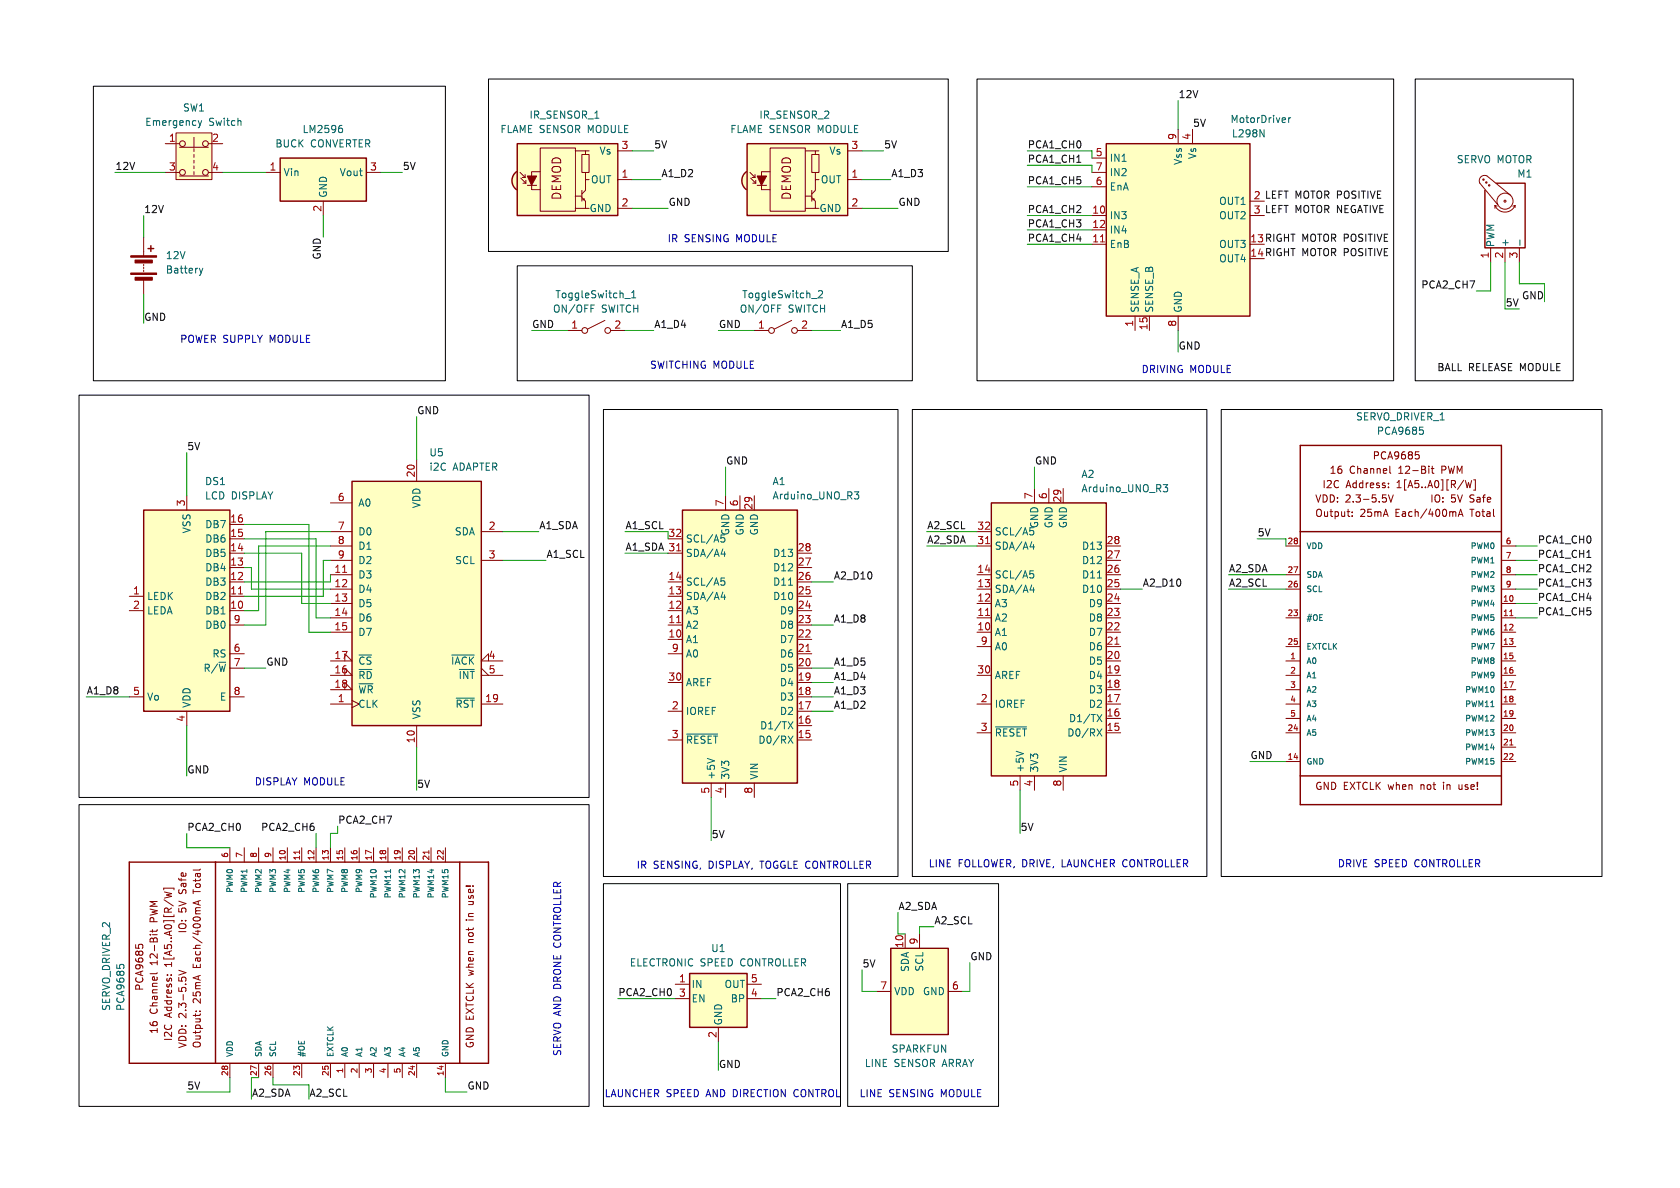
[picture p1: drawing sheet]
<svg xmlns="http://www.w3.org/2000/svg" width="297mm" height="210mm" viewBox="0 0 297 210" stroke-linecap="round" stroke-linejoin="round" font-family="sans-serif">
<path d="M91.1 30.6l.2-.2 1.2 1.5-1.2 1.6a1.97 1.97 0 0 1-.2-2.9z" fill="#ffffc2" stroke="#ffffc2" stroke-width=".18"/>
<path d="M91.4 25.4h17.8v12.7h-17.8z" fill="#ffffc2"/>
<path d="M91.3 30.4a1.97 1.97 0 0 0 0 3.1M91.4 25.4h17.8v12.7h-17.8zM229.9 78.7h35.5v63.5h-35.5zM229.9 94h35.5M229.9 137.2h35.5" fill="none" stroke="#840000" stroke-width=".25"/>
<g fill="none" stroke="#840000" stroke-width=".18">
<path d="M91.9 30.5l.9 .9M92.1 31.5l.9 .9M92.3 31.4h.5M92.5 32.4h.5M92.8 30.9v.5M93 31.9v.5M93.2 32.8h1.7M95.5 26.2h6.2v11.1h-6.2zM95.5 30.4h-1.5v3.1h1.5M101.7 26.7h1.8M101.7 36.8h1.8M101.7 34.7h1.2"/>
<path d="M102.9 27.3h1.2v3.2h-1.2zM102.9 34.9l.6 .7v1.2h.6M102.9 33.7v1.9M103.3 35.1v.2h-.3M103.5 30.5v1.3M104.1 31.8h-.6v1.9l-.6 .6M104.1 26.7h-.6v.6M109.2 26.7h2.6M109.2 36.8h2.6M109.2 31.8h2.6M250.2 79.9h.6M227.3 96.5h2.6"/>
<path d="M239.1 91.2v.1M239.1 90.5v.1M245 88.1v.5M245.5 86.1v.1M245.5 85.4v.1M245.5 87.5l.4 1.3 .4-1.3M245.7 82.4v1.1l.2 .2M250.7 80.3l.2 .3v.3l-.2 .2M252.6 82.4v.1M252.6 82.8v.9M253 82.8h.5M253.2 82.4v1.1l.3 .2"/>
<path d="M257.8 91.3l.4-1.3 .4 1.3M257.9 90.9h.6M259.1 84.9l.3 1.3 .2-.9 .3 .9 .3-1.3M260.5 84.8h.3v1.8h-.3M265.4 96.5h2.6M265.4 99.1h2.6M227.3 101.6h2.6M227.3 104.1h2.6M227.3 109.2h2.6M227.3 114.3h2.6M227.3 116.8h2.6M227.3 119.4h2.6"/>
<path d="M265.4 101.6h2.6M265.4 104.1h2.6M265.4 109.2h2.6M265.4 114.3h2.6M265.4 116.8h2.6M265.4 119.4h2.6M265.4 106.7h2.6M265.4 111.8h2.6M227.3 121.9h2.6M227.3 124.5h2.6M227.3 127h2.6M227.3 129.5h2.6"/>
<path d="M227.3 134.6h2.6M257.9 138.7v.7l.2 .2M265.4 121.9h2.6M265.4 124.5h2.6M265.4 127h2.6M265.4 129.5h2.6M265.4 134.6h2.6M265.4 132.1h2.6"/>
</g>
<path d="M93.2 31.1h1.7l-.9 1.7z" fill="#840000" stroke="#840000" stroke-width=".18"/>
<path d="M266.9 108.8h.6M266.9 131.7h.6" fill="none" stroke="#a90000" stroke-width=".18"/>
<path d="M251 75.5h.6M251.4 76l.2 .2v.3l-.2 .3" fill="none" stroke="#006464" stroke-width=".18"/>
<path d="M175.3 88.9h20.3v48.3h-20.3z" fill="#ffffc2"/>
<path d="M175.3 88.9h20.3v48.3h-20.3z" fill="none" stroke="#840000" stroke-width=".25"/>
<g fill="none" stroke="#840000" stroke-width=".18">
<path d="M172.7 96.5h2.6M172.7 94h2.6M182.9 86.4v2.5M185.4 86.4v2.5M188 86.4v2.5M195.6 99.1h2.5M195.6 96.5h2.5M172.7 119.4h2.6M172.7 114.3h2.6M172.7 111.8h2.6M172.7 109.2h2.6M172.7 106.7h2.6"/>
<path d="M172.7 104.1h2.6M172.7 101.6h2.6M195.6 119.4h2.5M195.6 116.8h2.5M195.6 114.3h2.5M195.6 111.8h2.5M195.6 109.2h2.5M195.6 106.7h2.5M195.6 104.1h2.5M195.6 101.6h2.5M172.7 129.5h2.6M172.7 124.5h2.6"/>
<path d="M180.3 137.2v2.5M182.9 137.2v2.5M188 137.2v2.5M195.6 129.5h2.5M195.6 127h2.5M195.6 124.5h2.5M195.6 121.9h2.5"/>
</g>
<g fill="none" stroke="#006464" stroke-width=".18">
<path d="M182.1 96.7h.8M182.7 96.3v.8M182.8 94l-.2 .5-.4 .1M205.6 85.7h.8l-.4 .5 .4 .1v.4l-.2 .2h-.4M182.1 100.9h.6M182.1 104.3h.8M182.2 101.4h.3l.3 .2-.2 .5-.4 .1M182.7 103.9v.8M194 102.2h.7M176 128.5h5.5M179.6 132.8l1.3 .4M193.9 128.8l.9 1.3"/>
<path d="M193.9 126.3l.9 1.3M194.8 128.8l-.9 1.3M194.8 126.3l-.9 1.3"/>
</g>
<path d="M174.2 96.1h.8M174.2 108.8h.8M197.1 113.9h.7" fill="none" stroke="#a90000" stroke-width=".18"/>
<path d="M157.5 167.6h10.1v15.3h-10.1z" fill="#ffffc2"/>
<path d="M157.5 167.6h10.1v15.3h-10.1z" fill="none" stroke="#840000" stroke-width=".25"/>
<path d="M154.9 175.3h2.6M160 165.1v2.5M162.6 165.1v2.5M167.6 175.3h2.6" fill="none" stroke="#840000" stroke-width=".18"/>
<path d="M195.6 25.4h25.4v30.5h-25.4z" fill="#ffffc2"/>
<path d="M195.6 25.4h25.4v30.5h-25.4z" fill="none" stroke="#840000" stroke-width=".25"/>
<g fill="none" stroke="#840000" stroke-width=".18">
<path d="M193 27.9h2.6M193 30.5h2.6M193 33h2.6M193 38.1h2.6M208.3 22.9v2.5M210.8 22.9v2.5M221 38.1h2.5M100.3 58.4h2.6M106.9 56.6l-3 1.6M107.9 58.4h2.6M193 40.6h2.6M193 43.2h2.6"/>
<path d="M200.7 55.9v2.5M203.2 55.9v2.5M208.3 55.9v2.5"/>
<circle cx="103.4" cy="58.4" r=".51"/>
<circle cx="107.4" cy="58.4" r=".51"/>
</g>
<path d="M194.6 42.8h.7" fill="none" stroke="#a90000" stroke-width=".18"/>
<path d="M222.7 22.9l.8 1.3v-1.3M227.8 20.8v.9M228.2 20.8l-.4 .3M110.5 52.8h.9M111.7 52.6h.7M111.7 51.7l.3-.3v1.2" fill="none" stroke="#006464" stroke-width=".18"/>
<path d="M31.1 23.5h6.4v8.3h-6.4z" fill="#ffffc2"/>
<g fill="none" stroke="#840000" stroke-width=".18">
<path d="M29.2 25.4h2.5M29.2 30.5h2.5M31.1 23.5h6.4v8.3h-6.4zM31.7 26h5.1M31.7 31.1h5.1M34.3 24.3v1.7M34.3 26.3v.5M34.3 27.3v.5M34.3 28.3v.5M34.3 29.3v.5M34.3 30.4v.5M36.8 25.4h2.6"/>
<path d="M36.8 30.5h2.6"/>
<circle cx="32.3" cy="25.4" r=".51"/>
<circle cx="32.3" cy="30.5" r=".51"/>
<circle cx="36.3" cy="25.4" r=".51"/>
<circle cx="36.3" cy="30.5" r=".51"/>
</g>
<path d="M35 21.3l.3 .9M35.3 22.2l-.3 .4M35.7 21.3l-.4 .9" fill="none" stroke="#006464" stroke-width=".18"/>
<path d="M49.5 27.9h15.3v7.7h-15.3z" fill="#ffffc2"/>
<path d="M49.5 27.9h15.3v7.7h-15.3zM264.5 32.4h5.1v11.4h-7.1v-10.1M26.2 43.9h1M26.7 43.4v1.1" fill="none" stroke="#840000" stroke-width=".25"/>
<g fill="none" stroke="#840000" stroke-width=".18">
<path d="M47 30.5h2.5M57.1 35.6v2.5M64.8 30.5h2.5M264.3 36.3a1.93 1.93 0 0 0 1.8 1.2 1.93 1.93 0 0 0 1.7-1.2M264.3 36.3v.5M264.3 36.3l.4 .1M267.1 34.5l-4.2-3.4a.95 .95 0 0 0-1.1 .2 .95 .95 0 0 0-.2 1.1l3.2 3.8M267.8 36.3v.4M267.8 36.3l-.3 .1M25.4 41.9v3.3M25.4 46.7v.3M25.4 47.2v.3"/>
<path d="M25.4 47.8v.2M25.4 49.5v2.6M133.3 58.4h2.6M140 56.6l-3.1 1.6M141 58.4h2.5M263.5 43.8v2.6M266.1 43.8v2.6M268.6 43.8v2.6"/>
<circle cx="262.3" cy="31.8" r=".13"/>
<circle cx="262.8" cy="32.3" r=".13"/>
<circle cx="263.3" cy="32.8" r=".13"/>
<circle cx="266.1" cy="35.6" r="1.42"/>
<circle cx="266.1" cy="35.6" r=".18"/>
<circle cx="136.4" cy="58.4" r=".51"/>
<circle cx="140.5" cy="58.4" r=".51"/>
</g>
<path d="M60.2 22.2h.2M60.3 22.7l.3 .2v.3l-.3 .2M35.2 47.4l.4 .9M35.6 48.3l-.2 .3M35.9 47.4l-.3 .9M143.5 52.8h.9M144.7 51.5l.5-.1 .2 .3-.8 .9h.8M268.7 42.4v1" fill="none" stroke="#006464" stroke-width=".18"/>
<g fill="#840000" stroke="#840000" stroke-width=".18">
<path d="M23.1 45.2h4.6v.3h-4.6z"/>
<path d="M23.1 48.3h4.6v.2h-4.6z"/>
<path d="M23.9 46h3v.5h-3z"/>
<path d="M23.9 49h3v.5h-3z"/>
</g>
<path d="M120.6 90.2h20.4v48.2h-20.4z" fill="#ffffc2"/>
<path d="M120.6 90.2h20.4v48.2h-20.4z" fill="none" stroke="#840000" stroke-width=".25"/>
<g fill="none" stroke="#840000" stroke-width=".18">
<path d="M118.1 97.8h2.5M118.1 95.3h2.5M128.3 87.6v2.6M130.8 87.6v2.6M133.3 87.6v2.6M141 97.8h2.5M118.1 115.6h2.5M118.1 113h2.5M118.1 110.5h2.5M118.1 108h2.5M118.1 105.4h2.5M118.1 102.9h2.5"/>
<path d="M141 118.1h2.5M141 115.6h2.5M141 113h2.5M141 110.5h2.5M141 108h2.5M141 105.4h2.5M141 102.9h2.5M141 100.3h2.5M118.1 130.8h2.5M118.1 125.7h2.5M118.1 120.7h2.5M125.7 138.4v2.6"/>
<path d="M128.3 138.4v2.6M133.3 138.4v2.6M141 130.8h2.5M141 128.3h2.5M141 125.7h2.5M141 123.2h2.5M141 120.7h2.5"/>
</g>
<g fill="none" stroke="#006464" stroke-width=".18">
<path d="M127.5 97.9h.8M128.1 97.5v.9M128.2 95.3l-.2 .5h-.4M151 86.9h.8l-.4 .5 .4 .1v.5l-.2 .2h-.4M127.5 102.2h.6M127.5 105.6h.8M127.6 102.7h.3l.3 .2-.2 .5h-.4M128.1 105.1v.9M139.4 103.4h.7M121.4 129.8h5.5M125 134.1l1.3 .4M139.3 130.1l.9 1.3"/>
<path d="M139.3 127.6l.9 1.2M140.2 130.1l-.9 1.3M140.2 127.6l-.9 1.2"/>
</g>
<path d="M119.6 97.4h.7M119.6 110.1h.7M142.5 115.2h.7" fill="none" stroke="#a90000" stroke-width=".18"/>
<path d="M25.4 90.2h15.2v35.5h-15.2z" fill="#ffffc2"/>
<path d="M25.4 90.2h15.2v35.5h-15.2z" fill="none" stroke="#840000" stroke-width=".25"/>
<g fill="none" stroke="#840000" stroke-width=".18">
<path d="M33 87.6v2.6M40.6 97.8h2.6M40.6 95.3h2.6M40.6 92.7h2.6M22.9 108h2.5M22.9 105.4h2.5M40.6 118.1h2.6M40.6 115.6h2.6M40.6 110.5h2.6M40.6 108h2.6M40.6 105.4h2.6M40.6 102.9h2.6"/>
<path d="M40.6 100.3h2.6M22.9 123.2h2.5M33 125.7v2.6M40.6 123.2h2.6"/>
</g>
<path d="M42.2 105h.7" fill="none" stroke="#a90000" stroke-width=".18"/>
<path d="M121.9 172.1h10.2v9.5h-10.2z" fill="#ffffc2"/>
<path d="M121.9 172.1h10.2v9.5h-10.2z" fill="none" stroke="#840000" stroke-width=".25"/>
<path d="M119.4 174h2.5M119.4 176.5h2.5M132.1 174h2.5M132.1 176.5h2.5M127 181.6v2.6" fill="none" stroke="#840000" stroke-width=".18"/>
<path d="M62.2 85.1h22.9v43.2h-22.9z" fill="#ffffc2"/>
<path d="M62.2 85.1h22.9v43.2h-22.9zM22.9 152.4h63.5v35.6h-63.5zM38.1 152.4v35.6M81.3 152.4v35.6" fill="none" stroke="#840000" stroke-width=".25"/>
<g fill="none" stroke="#840000" stroke-width=".18">
<path d="M58.4 88.9h3.8M58.4 94h3.8M58.4 96.5h3.8M58.4 99.1h3.8M73.7 81.3v3.8M85.1 94h3.8M85.1 99.1h3.8M58.4 116.8h3.8l-1.2-1.2v1.2M58.4 119.4h3.8l-1.2-1.3v1.3M58.4 101.6h3.8M58.4 104.1h3.8M58.4 106.7h3.8"/>
<path d="M58.4 109.2h3.8M58.4 111.8h3.8M85.1 119.4h3.8M85.1 118.1l1.3 1.3M86.4 116.8v-1.2l-1.3 1.2h3.8M58.4 121.9h3.8l-1.2-1.2v1.2M58.4 124.5h3.8M62.2 123.8l1.3 .7-1.3 .6M73.7 128.3v3.8M85.1 124.5h3.8M28.9 157.3v-.3h1.9v.3M29.1 157.7l1.2 .3-.9 .2 .9 .3-1.2 .3"/>
<path d="M35.1 159.3v.6M35.4 159.2l-1.3 .4 1.3 .4M40.6 149.9v2.5M43.2 149.9v2.5M45.7 149.9v2.5M48.3 149.9v2.5M50.8 149.9v2.5M53.3 149.9v2.5M55.9 149.9v2.5M58.4 149.9v2.5M61 149.9v2.5M63.5 149.9v2.5"/>
<path d="M66 149.9v2.5M68.6 149.9v2.5M71.1 149.9v2.5M73.7 149.9v2.5M76.2 149.9v2.5M78.7 149.9v2.5M83.7 159.7l-.2 .2h-.7M24 167v.6M24.5 167.2l.2-.3h.3l.3 .3M26.5 165.2h.1M26.9 165.2h.9M26.9 164.3v.5"/>
<path d="M27.8 171.9l-.2 .2h-1.1M27.8 164.3l-.2 .3h-1.1M29.5 172.4h.2M30.2 172.4h.1M31.6 171.5l1.3 .4-1.3 .5M32.2 172.8h.6M34.6 178.8h.1M35.3 178.8h.1M40.6 188v2.5M45.7 188v2.5M48.3 188v2.5M53.3 188v2.5"/>
<path d="M58.4 188v2.5M61 188v2.5M63.5 188v2.5M66 188v2.5M68.6 188v2.5M71.1 188v2.5M73.7 188v2.5M78.7 188v2.5"/>
</g>
<path d="M60.6 101.2h.7M53 150.4v.5M75.8 150.4v.5" fill="none" stroke="#a90000" stroke-width=".18"/>
<path d="M79.9 115.8h3.9M80.7 123.4h3.1M20.6 170.5v.6M21.1 170.7l.3-.2h.3l.2 .2" fill="none" stroke="#006464" stroke-width=".18"/>
<path d="M131.7 30.6l.3-.2 1.1 1.5-1.1 1.6a1.97 1.97 0 0 1-.3-2.9z" fill="#ffffc2" stroke="#ffffc2" stroke-width=".18"/>
<path d="M132.1 25.4h17.8v12.7h-17.8z" fill="#ffffc2"/>
<path d="M132 30.4a1.97 1.97 0 0 0 0 3.1M132.1 25.4h17.8v12.7h-17.8z" fill="none" stroke="#840000" stroke-width=".25"/>
<g fill="none" stroke="#840000" stroke-width=".18">
<path d="M132.6 30.5l.9 .9M132.7 31.5l.9 .9M133 31.4h.5M133.1 32.4h.5M133.5 30.9v.5M133.6 31.9v.5M133.9 32.8h1.6M136.1 26.2h6.3v11.1h-6.3zM136.1 30.4h-1.5v3.1h1.5M142.4 26.7h1.7M142.4 36.8h1.7M142.4 34.7h1.1"/>
<path d="M143.5 27.3h1.3v3.2h-1.3zM143.5 34.9l.6 .7v1.2h.7M143.5 33.7v1.9M143.9 35.1v.2h-.3M144.1 30.5v1.3M144.8 31.8h-.7v1.9l-.6 .6M144.8 26.7h-.7v.6M149.9 26.7h2.5M149.9 36.8h2.5M149.9 31.8h2.5"/>
</g>
<path d="M133.9 31.1h1.6l-.9 1.7z" fill="#840000" stroke="#840000" stroke-width=".18"/>
<path d="M190.4 28.7h.7M280.5 98.5h.8" fill="none" stroke="#0f0f0f" stroke-width=".18"/>
<g fill="none" stroke="#009600" stroke-width=".18">
<path d="M208.3 17.8v5.1M20.3 30.5h8.9M25.4 38.1v3.8M39.4 30.5h7.6M57.1 38.1v3.8M67.3 30.5h3.8M111.8 26.7h3.8M111.8 36.8h6.3M111.8 31.8h5M152.4 26.7h3.8M152.4 36.8h6.3M152.4 31.8h5.1"/>
<path d="M181.6 38.1h11.4M181.6 29.2h11.4v1.3M181.6 26.7h11.4v1.2M181.6 33h11.4M25.4 52.1v5.1M94 58.4h6.3M110.5 58.4h5.1M127 58.4h6.3M143.5 58.4h5.1M181.6 40.6h11.4M181.6 43.2h11.4M208.3 58.4v3.8"/>
<path d="M263.5 46.4v5h-2.5M266.1 46.4v8.2M268.6 46.4v3.8h4.4v3.1M73.7 73.7v7.6M33 80v7.6M43.2 95.3h12.7v13.9h2.5M43.2 97.8h10.1v8.9h5.1M43.2 92.7h11.4v19.1h3.8M58.4 96.5h-12.7v11.5h-2.5M58.4 99.1h-1.3v6.3h-13.9M58.4 94h-11.4v16.5h-3.8M88.9 99.1h7.6"/>
<path d="M88.9 94h6.3M110.5 94h7.6M110.5 97.8h7.6M128.3 82.6v5M163.8 96.5h8.9M163.8 94h8.9M182.9 82.6v3.8M222.2 95.3h5.1M268 96.5h3.8M268 99.1h3.8M43.2 100.3h1.2v3.8h14M43.2 118.1h3.8"/>
<path d="M58.4 101.6v1.3h-15.2M143.5 102.9h3.8M143.5 110.5h3.8M143.5 118.1h3.8M198.1 104.1h3.8M217.2 101.6h10.1M217.2 104.1h10.1M268 101.6h3.8M268 109.2h3.8M268 106.7h3.8M268 104.1h3.8M15.2 123.2h7.7"/>
<path d="M33 128.3v8.9M73.7 132.1v7.6M143.5 125.7h3.8M143.5 120.7h3.8M143.5 123.2h3.8M180.3 139.7v7.6M221 134.6h6.3M33 147.3v2.6h7.6M55.9 147.3v2.6M59.7 146.1v1.2h-1.3v2.6M125.7 141v7.6M109.2 176.5h10.2"/>
<path d="M134.6 176.5h2.6M152.4 171.5v3.8h2.5M158.7 161.3v3.8h1.3M165.1 163.8h-2.5v1.3M171.4 170.2v5.1h-1.2M40.6 190.5v2.5h-7.6M44.4 190.5v3.8M48.3 190.5v1.3h6.3v2.5M78.7 190.5v2.5h3.8M127 184.2v5"/>
</g>
<path d="M16.5 15.2h62.2v52.1h-62.2zM86.4 14h81.2v30.5h-81.2zM172.7 14h73.7v53.3h-73.7zM250.2 14h27.9v53.3h-27.9zM91.4 47h69.9v20.3h-69.9zM14 69.9h90.1v71.1h-90.1zM106.7 72.4h52v82.5h-52zM161.3 72.4h52.1v82.5h-52.1zM215.9 72.4h67.3v82.5h-67.3zM14 142.2h90.1v53.4h-90.1zM106.7 156.2h41.9v39.4h-41.9zM149.9 156.2h26.6v39.4h-26.6z" fill="none" stroke="#000" stroke-width=".18"/>
<g font-size="2.1" fill="#840000">
<text x="99.4" y="35.5" transform="rotate(-90 99.4 35.5)">DEMOD</text>
<text x="140.1" y="35.5" transform="rotate(-90 140.1 35.5)">DEMOD</text>
</g>
<g font-size="1.8" fill="#0f0f0f">
<text x="208.3" y="17.4">12V</text>
<text x="210.8" y="22.5">5V</text>
<text x="115.6" y="26.3">5V</text>
<text x="156.2" y="26.3">5V</text>
<text x="181.6" y="28.9">PCA1_CH1</text>
<text x="181.6" y="26.3">PCA1_CH0</text>
<text x="20.3" y="30.1">12V</text>
<text x="71.1" y="30.1">5V</text>
<text x="116.8" y="31.4">A1_D2</text>
<text x="157.5" y="31.4">A1_D3</text>
<text x="181.6" y="32.7">PCA1_CH5</text>
<text x="221.5" y="35.3">2 LEFT MOTOR POSITIVE</text>
<text x="25.4" y="37.8">12V</text>
<text x="118.1" y="36.5">GND</text>
<text x="158.7" y="36.5">GND</text>
<text x="181.6" y="40.3">PCA1_CH3</text>
<text x="181.6" y="37.8">PCA1_CH2</text>
<text x="221.5" y="37.8">3 LEFT MOTOR NEGATIVE</text>
<text x="56.8" y="46" transform="rotate(-90 56.8 46)">GND</text>
<text x="181.6" y="42.8">PCA1_CH4</text>
<text x="220.9" y="42.9">13 RIGHT MOTOR POSITIVE</text>
<text x="220.9" y="45.5">14 RIGHT MOTOR POSITIVE</text>
<text x="251.2" y="51.1">PCA2_CH7</text>
<text x="269" y="53">GND</text>
<text x="25.4" y="56.8">GND</text>
<text x="94" y="58.1">GND</text>
<text x="115.6" y="58.1">A1_D4</text>
<text x="127" y="58.1">GND</text>
<text x="148.6" y="58.1">A1_D5</text>
<text x="208.3" y="61.9">GND</text>
<text x="254" y="65.7">BALL</text>
<text x="259.6" y="65.7">RELEASE MODULE</text>
<text x="73.7" y="73.3">GND</text>
<text x="33" y="79.7">5V</text>
<text x="128.3" y="82.2">GND</text>
<text x="182.9" y="82.2">GND</text>
<text x="95.2" y="93.6">A1_SDA</text>
<text x="110.5" y="93.6">A1_SCL</text>
<text x="163.8" y="93.6">A2_SCL</text>
<text x="222.2" y="94.9">5V</text>
<text x="96.5" y="98.7">A1_SCL</text>
<text x="110.5" y="97.4">A1_SDA 31</text>
<text x="163.8" y="96.2">A2_SDA</text>
<text x="217.2" y="101.3">A2_SDA</text>
<text x="271.8" y="96.2">PCA1_CH0</text>
<text x="271.8" y="101.3">PCA1_CH2</text>
<text x="271.8" y="98.7">PCA1_CH1</text>
<text x="147.3" y="102.5">A2_D10</text>
<text x="201.9" y="103.8">A2_D10</text>
<text x="217.2" y="103.8">A2_SCL</text>
<text x="271.8" y="103.8">PCA1_CH3</text>
<text x="271.8" y="106.3">PCA1_CH4</text>
<text x="147.3" y="110.1">A1_D8</text>
<text x="271.8" y="108.9">PCA1_CH5</text>
<text x="47" y="117.8">GND</text>
<text x="147.3" y="117.8">A1_D5</text>
<text x="15.2" y="122.8">A1_D8</text>
<text x="147.3" y="122.8">A1_D3</text>
<text x="147.3" y="120.3">A1_D4</text>
<text x="147.3" y="125.4">A1_D2</text>
<text x="33" y="136.8">GND</text>
<text x="221" y="134.3">GND</text>
<text x="73.7" y="139.4">5V</text>
<text x="33" y="147">PCA2_CH0</text>
<text x="46.1" y="147">PCA2_CH6</text>
<text x="59.7" y="145.7">PCA2_CH7</text>
<text x="125.7" y="148.2">5V</text>
<text x="180.3" y="147">5V</text>
<text x="158.7" y="160.9">A2_SDA</text>
<text x="165.1" y="163.5">A2_SCL</text>
<text x="152.4" y="171.1">5V</text>
<text x="171.4" y="169.8">GND</text>
<text x="109.2" y="176.2">PCA2_CH0</text>
<text x="137.2" y="176.2">PCA2_CH6</text>
<text x="127" y="188.9">GND</text>
<text x="33" y="192.7">5V</text>
<text x="44.4" y="194">A2_SDA</text>
<text x="54.6" y="194">A2_SCL</text>
<text x="82.5" y="192.7">GND</text>
</g>
<g font-size="1.8" fill="#006464">
<text x="25.6" y="22.5">Emergency</text>
<text x="32.3" y="19.9">SW1</text>
<text x="36.9" y="22.5">Switch</text>
<text x="53.4" y="23.7">LM2596</text>
<text x="88.4" y="23.7">FLAME SENSOR MODULE</text>
<text x="93.5" y="21.2">IR_SENSOR_1</text>
<text x="129" y="23.7">FLAME SENSOR MODULE</text>
<text x="134.1" y="21.2">IR_SENSOR_2</text>
<text x="217.4" y="21.9">MotorDriver</text>
<text x="48.6" y="26.3">BUCK</text>
<text x="54.9" y="26.3">CONVERTER</text>
<text x="105.9" y="27.5">Vs</text>
<text x="146.5" y="27.5">Vs</text>
<text x="196.1" y="28.8">IN1</text>
<text x="209.1" y="29.3" transform="rotate(-90 209.1 29.3)">Vss</text>
<text x="211.7" y="28.2" transform="rotate(-90 211.7 28.2)">Vs</text>
<text x="217.7" y="24.5">L298N</text>
<text x="257.4" y="29.1">SERVO MOTOR</text>
<text x="50" y="31.3">Vin</text>
<text x="58" y="35.1" transform="rotate(-90 58 35.1)">GND</text>
<text x="59.9" y="31.3">Vout</text>
<text x="104.4" y="32.6">OUT</text>
<text x="145" y="32.6">OUT</text>
<text x="196.1" y="31.3">IN2</text>
<text x="196.1" y="33.9">EnA</text>
<text x="268.1" y="31.6">M1</text>
<text x="104.1" y="37.7">GND</text>
<text x="144.8" y="37.7">GND</text>
<text x="196.1" y="39">IN3</text>
<text x="196.1" y="41.5">IN4</text>
<text x="215.4" y="36.4">OUT1</text>
<text x="215.4" y="39">OUT2</text>
<text x="29.2" y="46">12V</text>
<text x="196.1" y="44">EnB</text>
<text x="215.4" y="44">OUT3</text>
<text x="215.4" y="46.6">OUT4</text>
<text x="264.4" y="43.8" transform="rotate(-90 264.4 43.8)">PWM</text>
<text x="266.9" y="43.8" transform="rotate(-90 266.9 43.8)">+</text>
<text x="29.2" y="48.6">Battery</text>
<text x="98.1" y="52.9">ToggleSwitch_1</text>
<text x="131.1" y="52.9">ToggleSwitch_2</text>
<text x="97.7" y="55.5">ON/OFF</text>
<text x="106.3" y="55.5">SWITCH</text>
<text x="130.7" y="55.5">ON/OFF</text>
<text x="139.3" y="55.5">SWITCH</text>
<text x="201.5" y="55.4" transform="rotate(-90 201.5 55.4)">SENSE_A</text>
<text x="204.1" y="55.4" transform="rotate(-90 204.1 55.4)">SENSE_B</text>
<text x="209.1" y="55.4" transform="rotate(-90 209.1 55.4)">GND</text>
<text x="239.6" y="74.5">SERVO_DRIVER_1</text>
<text x="243.3" y="77.1">PCA9685</text>
<text x="75.8" y="83.4">i2C</text>
<text x="75.8" y="80.9">U5</text>
<text x="80.1" y="83.4">ADAPTER</text>
<text x="36.1" y="88.5">LCD DISPLAY</text>
<text x="36.1" y="86">DS1</text>
<text x="63.2" y="89.8">A0</text>
<text x="74.5" y="89.9" transform="rotate(-90 74.5 89.9)">VDD</text>
<text x="136.5" y="86">A1</text>
<text x="136.5" y="88.5">Arduino_UNO_R3</text>
<text x="191.1" y="84.7">A2</text>
<text x="191.1" y="87.2">Arduino_UNO_R3</text>
<text x="33.9" y="94.4" transform="rotate(-90 33.9 94.4)">VSS</text>
<text x="36.2" y="93.6">DB7</text>
<text x="63.2" y="94.8">D0</text>
<text x="80.3" y="94.8">SDA</text>
<text x="129.1" y="94.8" transform="rotate(-90 129.1 94.8)">GND</text>
<text x="131.7" y="94.8" transform="rotate(-90 131.7 94.8)">GND</text>
<text x="134.2" y="94.8" transform="rotate(-90 134.2 94.8)">GND</text>
<text x="175.8" y="94.8">SCL/A5</text>
<text x="183.7" y="93.5" transform="rotate(-90 183.7 93.5)">GND</text>
<text x="186.3" y="93.5" transform="rotate(-90 186.3 93.5)">GND</text>
<text x="188.8" y="93.5" transform="rotate(-90 188.8 93.5)">GND</text>
<text x="36.2" y="101.2">DB4</text>
<text x="36.2" y="98.7">DB5</text>
<text x="36.2" y="96.1">DB6</text>
<text x="63.2" y="97.4">D1</text>
<text x="63.2" y="99.9">D2</text>
<text x="80.4" y="99.9">SCL</text>
<text x="121.2" y="98.7">SDA/A4</text>
<text x="121.2" y="96.1">SCL/A5</text>
<text x="136.6" y="101.2">D12</text>
<text x="136.6" y="98.7">D13</text>
<text x="175.8" y="97.4">SDA/A4</text>
<text x="191.2" y="99.9">D12</text>
<text x="191.2" y="97.4">D13</text>
<text x="25.9" y="106.3">LEDK</text>
<text x="36.2" y="106.3">DB2</text>
<text x="36.2" y="103.7">DB3</text>
<text x="63.2" y="102.5">D3</text>
<text x="63.2" y="105">D4</text>
<text x="63.2" y="107.5">D5</text>
<text x="121.2" y="106.3">SDA/A4</text>
<text x="121.2" y="103.7">SCL/A5</text>
<text x="136.6" y="106.3">D10</text>
<text x="136.6" y="103.7">D11</text>
<text x="175.8" y="107.5">A3</text>
<text x="175.8" y="105">SDA/A4</text>
<text x="175.8" y="102.5">SCL/A5</text>
<text x="191.2" y="105">D10</text>
<text x="191.2" y="102.5">D11</text>
<text x="192.4" y="107.5">D9</text>
<text x="25.9" y="108.8">LEDA</text>
<text x="36.2" y="111.4">DB0</text>
<text x="36.2" y="108.8">DB1</text>
<text x="63.2" y="110.1">D6</text>
<text x="63.2" y="112.6">D7</text>
<text x="121.2" y="113.9">A1</text>
<text x="121.2" y="111.4">A2</text>
<text x="121.2" y="108.8">A3</text>
<text x="137.8" y="113.9">D7</text>
<text x="137.8" y="111.4">D8</text>
<text x="137.8" y="108.8">D9</text>
<text x="175.8" y="112.6">A1</text>
<text x="175.8" y="110.1">A2</text>
<text x="192.4" y="112.6">D7</text>
<text x="192.4" y="110.1">D8</text>
<text x="35.9" y="119">R/~{W}</text>
<text x="37.4" y="116.4">RS</text>
<text x="63.2" y="117.7">~{CS}</text>
<text x="79.6" y="117.7">~{IACK}</text>
<text x="121.2" y="116.4">A0</text>
<text x="137.8" y="119">D5</text>
<text x="137.8" y="116.4">D6</text>
<text x="175.8" y="115.2">A0</text>
<text x="192.4" y="117.7">D5</text>
<text x="192.4" y="115.2">D6</text>
<text x="25.9" y="124.1">Vo</text>
<text x="33.9" y="125.2" transform="rotate(-90 33.9 125.2)">VDD</text>
<text x="38.8" y="124.1">E</text>
<text x="63.2" y="120.2">~{RD}</text>
<text x="63.2" y="122.8">~{WR}</text>
<text x="63.2" y="125.3">CLK</text>
<text x="80.4" y="125.3">~{RST}</text>
<text x="81" y="120.2">~{INT}</text>
<text x="121.2" y="121.5">AREF</text>
<text x="137.8" y="124.1">D3</text>
<text x="137.8" y="121.5">D4</text>
<text x="175.8" y="125.3">IOREF</text>
<text x="175.8" y="120.2">AREF</text>
<text x="192.4" y="125.3">D2</text>
<text x="192.4" y="122.8">D3</text>
<text x="192.4" y="120.2">D4</text>
<text x="74.5" y="127.3" transform="rotate(-90 74.5 127.3)">VSS</text>
<text x="121.2" y="131.7">~{RESET}</text>
<text x="121.2" y="126.6">IOREF</text>
<text x="134" y="131.7">D0/RX</text>
<text x="134.3" y="129.1">D1/TX</text>
<text x="137.8" y="126.6">D2</text>
<text x="175.8" y="130.4">~{RESET}</text>
<text x="188.6" y="130.4">D0/RX</text>
<text x="188.9" y="127.9">D1/TX</text>
<text x="126.6" y="137.9" transform="rotate(-90 126.6 137.9)">+5V</text>
<text x="129.1" y="137.9" transform="rotate(-90 129.1 137.9)">3V3</text>
<text x="134.2" y="137.9" transform="rotate(-90 134.2 137.9)">VIN</text>
<text x="181.2" y="136.7" transform="rotate(-90 181.2 136.7)">+5V</text>
<text x="183.7" y="136.7" transform="rotate(-90 183.7 136.7)">3V3</text>
<text x="188.8" y="136.7" transform="rotate(-90 188.8 136.7)">VIN</text>
<text x="111.2" y="171">ELECTRONIC SPEED CONTROLLER</text>
<text x="125.6" y="168.5">U1</text>
<text x="160.9" y="171.9" transform="rotate(-90 160.9 171.9)">SDA</text>
<text x="163.4" y="171.9" transform="rotate(-90 163.4 171.9)">SCL</text>
<text x="19.7" y="178.8" transform="rotate(-90 19.7 178.8)">SERVO_DRIVER_2</text>
<text x="22.2" y="178.8" transform="rotate(-90 22.2 178.8)">PCA9685</text>
<text x="122.2" y="174.9">IN</text>
<text x="122.2" y="177.4">EN</text>
<text x="128" y="174.9">OUT</text>
<text x="129.1" y="177.4">BP</text>
<text x="158" y="176.1">VDD</text>
<text x="163.1" y="176.1">GND</text>
<text x="127.9" y="181.4" transform="rotate(-90 127.9 181.4)">GND</text>
<text x="152.8" y="188.8">LINE</text>
<text x="157.5" y="186.3">SPARKFUN</text>
<text x="158.1" y="188.8">SENSOR ARRAY</text>
</g>
<g font-size="1.8" fill="#a90000">
<text x="29.8" y="25.1">1</text>
<text x="37.4" y="25.1">2</text>
<text x="109.8" y="26.4">3</text>
<text x="150.4" y="26.4">3</text>
<text x="193.6" y="27.7">5</text>
<text x="208" y="24.8" transform="rotate(-90 208 24.8)">9</text>
<text x="210.6" y="24.8" transform="rotate(-90 210.6 24.8)">4</text>
<text x="29.8" y="30.2">3</text>
<text x="37.4" y="30.2">4</text>
<text x="47.6" y="30.2">1</text>
<text x="65.3" y="30.2">3</text>
<text x="109.8" y="31.5">1</text>
<text x="150.4" y="31.5">1</text>
<text x="193.6" y="30.2">7</text>
<text x="193.6" y="32.8">6</text>
<text x="56.9" y="37.5" transform="rotate(-90 56.9 37.5)">2</text>
<text x="109.8" y="36.6">2</text>
<text x="150.4" y="36.6">2</text>
<text x="193" y="37.8">10</text>
<text x="193" y="40.4">12</text>
<text x="193" y="42.9">11</text>
<text x="263.3" y="45.8" transform="rotate(-90 263.3 45.8)">1</text>
<text x="265.8" y="45.8" transform="rotate(-90 265.8 45.8)">2</text>
<text x="268.4" y="45.8" transform="rotate(-90 268.4 45.8)">3</text>
<text x="100.9" y="58.2">1</text>
<text x="108.5" y="58.2">2</text>
<text x="133.9" y="58.2">1</text>
<text x="141.5" y="58.2">2</text>
<text x="200.4" y="57.9" transform="rotate(-90 200.4 57.9)">1</text>
<text x="202.9" y="58.5" transform="rotate(-90 202.9 58.5)">15</text>
<text x="208" y="57.9" transform="rotate(-90 208 57.9)">8</text>
<text x="32.8" y="89.6" transform="rotate(-90 32.8 89.6)">3</text>
<text x="59.6" y="88.6">6</text>
<text x="73.4" y="84.5" transform="rotate(-90 73.4 84.5)">20</text>
<text x="128" y="89.6" transform="rotate(-90 128 89.6)">7</text>
<text x="130.6" y="89.6" transform="rotate(-90 130.6 89.6)">6</text>
<text x="182.6" y="88.3" transform="rotate(-90 182.6 88.3)">7</text>
<text x="185.2" y="88.3" transform="rotate(-90 185.2 88.3)">6</text>
<text x="187.7" y="88.9" transform="rotate(-90 187.7 88.9)">29</text>
<text x="40.6" y="95">15</text>
<text x="40.6" y="92.5">16</text>
<text x="59.6" y="93.7">7</text>
<text x="86.3" y="93.7">2</text>
<text x="133.1" y="90.2" transform="rotate(-90 133.1 90.2)">29</text>
<text x="172.7" y="93.7">32</text>
<text x="40.6" y="100.1">13</text>
<text x="40.6" y="97.5">14</text>
<text x="59" y="101.3">11</text>
<text x="59.6" y="96.3">8</text>
<text x="59.6" y="98.8">9</text>
<text x="86.3" y="98.8">3</text>
<text x="140.9" y="100.1">27</text>
<text x="140.9" y="97.5">28</text>
<text x="172.7" y="101.3">14</text>
<text x="172.7" y="96.3">31</text>
<text x="195.5" y="101.3">26</text>
<text x="195.5" y="98.8">27</text>
<text x="195.5" y="96.3">28</text>
<text x="23.4" y="107.7">2</text>
<text x="23.4" y="105.2">1</text>
<text x="40.6" y="107.7">10</text>
<text x="40.6" y="105.2">11</text>
<text x="40.6" y="102.6">12</text>
<text x="59" y="103.9">12</text>
<text x="59" y="106.4">13</text>
<text x="118.1" y="107.7">12</text>
<text x="118.1" y="105.2">13</text>
<text x="118.1" y="102.6">14</text>
<text x="140.9" y="107.7">24</text>
<text x="140.9" y="105.2">25</text>
<text x="140.9" y="102.6">26</text>
<text x="172.7" y="106.4">12</text>
<text x="172.7" y="103.9">13</text>
<text x="195.5" y="106.4">24</text>
<text x="195.5" y="103.9">25</text>
<text x="41.2" y="110.2">9</text>
<text x="59" y="109">14</text>
<text x="59" y="111.5">15</text>
<text x="118.1" y="112.8">10</text>
<text x="118.1" y="110.2">11</text>
<text x="140.9" y="112.8">22</text>
<text x="140.9" y="110.2">23</text>
<text x="172.7" y="111.5">10</text>
<text x="172.7" y="109">11</text>
<text x="195.5" y="111.5">22</text>
<text x="195.5" y="109">23</text>
<text x="41.2" y="117.9">7</text>
<text x="41.2" y="115.3">6</text>
<text x="59" y="116.6">17</text>
<text x="59" y="119.1">16</text>
<text x="86.3" y="116.6">4</text>
<text x="86.3" y="119.1">5</text>
<text x="118.7" y="115.3">9</text>
<text x="140.9" y="117.9">20</text>
<text x="140.9" y="115.3">21</text>
<text x="172.7" y="119.1">30</text>
<text x="173.3" y="114">9</text>
<text x="195.5" y="119.1">19</text>
<text x="195.5" y="116.6">20</text>
<text x="195.5" y="114">21</text>
<text x="23.4" y="122.9">5</text>
<text x="41.2" y="122.9">8</text>
<text x="59" y="121.7">18</text>
<text x="59.6" y="124.2">1</text>
<text x="85.7" y="124.2">19</text>
<text x="118.1" y="120.4">30</text>
<text x="118.7" y="125.5">2</text>
<text x="140.9" y="125.5">17</text>
<text x="140.9" y="122.9">18</text>
<text x="140.9" y="120.4">19</text>
<text x="173.3" y="124.2">2</text>
<text x="195.5" y="124.2">17</text>
<text x="195.5" y="121.7">18</text>
<text x="32.8" y="127.7" transform="rotate(-90 32.8 127.7)">4</text>
<text x="73.4" y="131.5" transform="rotate(-90 73.4 131.5)">10</text>
<text x="118.7" y="130.6">3</text>
<text x="140.9" y="130.6">15</text>
<text x="140.9" y="128">16</text>
<text x="173.3" y="129.3">3</text>
<text x="195.5" y="129.3">15</text>
<text x="195.5" y="126.7">16</text>
<text x="125.5" y="140.4" transform="rotate(-90 125.5 140.4)">5</text>
<text x="128" y="140.4" transform="rotate(-90 128 140.4)">4</text>
<text x="133.1" y="140.4" transform="rotate(-90 133.1 140.4)">8</text>
<text x="180.1" y="139.1" transform="rotate(-90 180.1 139.1)">5</text>
<text x="182.6" y="139.1" transform="rotate(-90 182.6 139.1)">4</text>
<text x="187.7" y="139.1" transform="rotate(-90 187.7 139.1)">8</text>
<text x="159.8" y="167.7" transform="rotate(-90 159.8 167.7)">10</text>
<text x="162.3" y="167.1" transform="rotate(-90 162.3 167.1)">9</text>
<text x="119.9" y="173.7">1</text>
<text x="132.6" y="173.7">5</text>
<text x="119.9" y="176.3">3</text>
<text x="132.6" y="176.3">4</text>
<text x="155.5" y="175">7</text>
<text x="168.2" y="175">6</text>
<text x="126.7" y="183.6" transform="rotate(-90 126.7 183.6)">2</text>
</g>
<g font-size="1.8" fill="#0000c2">
<text x="117.9" y="43">IR</text>
<text x="121" y="43">SENSING</text>
<text x="130.2" y="43">MODULE</text>
<text x="31.8" y="60.8">POWER SUPPLY</text>
<text x="47.8" y="60.8">MODULE</text>
<text x="114.8" y="65.4">SWITCHING MODULE</text>
<text x="201.7" y="66.1">DRIVING</text>
<text x="210.3" y="66.1">MODULE</text>
<text x="44.9" y="139">DISPLAY</text>
<text x="53.7" y="139">MODULE</text>
<text x="112.4" y="153.8">IR</text>
<text x="115.5" y="153.8">SENSING,</text>
<text x="125.4" y="153.8">DISPLAY,</text>
<text x="134.7" y="153.8">TOGGLE CONTROLLER</text>
<text x="164.1" y="153.5">LINE</text>
<text x="169.4" y="153.5">FOLLOWER, DRIVE,</text>
<text x="188" y="153.5">LAUNCHER</text>
<text x="198.9" y="153.5">CONTROLLER</text>
<text x="236.4" y="153.5">DRIVE SPEED CONTROLLER</text>
<text x="99.4" y="186.8" transform="rotate(-90 99.4 186.8)">SERVO AND DRONE CONTROLLER</text>
<text x="106.8" y="194.2">LAUNCHER</text>
<text x="117.8" y="194.2">SPEED AND DIRECTION</text>
<text x="140.8" y="194.2">CONTROL</text>
<text x="151.9" y="194.2">LINE</text>
<text x="157.1" y="194.2">SENSING</text>
<text x="166.4" y="194.2">MODULE</text>
</g>
<g font-size="1.8" fill="#009600">
<text x="266.1" y="54.3">5V</text>
<text x="118.1" y="95">32</text>
</g>
<g font-size="1.8" fill="#840000">
<text x="235" y="84">16</text>
<text x="238.5" y="84">Channel</text>
<text x="242.6" y="81.4">PCA9685</text>
<text x="247.3" y="84">12-Bit</text>
<text x="255.1" y="84">PWM</text>
<text x="232.4" y="89">VDD: 2.3-5.5V</text>
<text x="233.7" y="86.5">I2C</text>
<text x="237.9" y="86.5">Address:</text>
<text x="247" y="86.5">1[A5..A0][R/W]</text>
<text x="252.7" y="89">IO:</text>
<text x="256.5" y="89">5V</text>
<text x="259.9" y="89">Safe</text>
<text x="232.4" y="91.6">Output:</text>
<text x="240.4" y="91.6">25mA</text>
<text x="246.8" y="91.6">Each/400mA</text>
<text x="260.2" y="91.6">Total</text>
<text x="232.4" y="139.8">GND EXTCLK when</text>
<text x="251.4" y="139.8">not</text>
<text x="255.6" y="139.8">in</text>
<text x="258.5" y="139.8">use!</text>
<text x="33.2" y="161.4" transform="rotate(-90 33.2 161.4)">5V</text>
<text x="33.2" y="157.9" transform="rotate(-90 33.2 157.9)">Safe</text>
<text x="35.7" y="157.6" transform="rotate(-90 35.7 157.6)">Total</text>
<text x="84" y="159.3" transform="rotate(-90 84 159.3)">use!</text>
<text x="28.1" y="162.7" transform="rotate(-90 28.1 162.7)">PWM</text>
<text x="33.2" y="165.1" transform="rotate(-90 33.2 165.1)">IO:</text>
<text x="84" y="166.4" transform="rotate(-90 84 166.4)">not</text>
<text x="84" y="162.2" transform="rotate(-90 84 162.2)">in</text>
<text x="28.1" y="170.5" transform="rotate(-90 28.1 170.5)">12-Bit</text>
<text x="30.6" y="170.8" transform="rotate(-90 30.6 170.8)">1[A5..A0][R/W]</text>
<text x="35.7" y="171" transform="rotate(-90 35.7 171)">Each/400mA</text>
<text x="25.5" y="175.3" transform="rotate(-90 25.5 175.3)">PCA9685</text>
<text x="28.1" y="179.3" transform="rotate(-90 28.1 179.3)">Channel</text>
<text x="30.6" y="179.9" transform="rotate(-90 30.6 179.9)">Address:</text>
<text x="35.7" y="177.4" transform="rotate(-90 35.7 177.4)">25mA</text>
<text x="28.1" y="182.9" transform="rotate(-90 28.1 182.9)">16</text>
<text x="30.6" y="184.1" transform="rotate(-90 30.6 184.1)">I2C</text>
<text x="33.2" y="185.4" transform="rotate(-90 33.2 185.4)">VDD: 2.3-5.5V</text>
<text x="35.7" y="185.4" transform="rotate(-90 35.7 185.4)">Output:</text>
<text x="84" y="185.4" transform="rotate(-90 84 185.4)">GND EXTCLK when</text>
</g>
<g font-size="1.4" fill="#009600">
<text x="227.5" y="96.3">28</text>
<text x="45.5" y="190.3" transform="rotate(-90 45.5 190.3)">27</text>
</g>
<g font-size="1.4" fill="#a90000">
<text x="227.5" y="101.3">27</text>
<text x="266.1" y="96.3">6</text>
<text x="266.1" y="98.8">7</text>
<text x="266.1" y="101.3">8</text>
<text x="227.5" y="103.9">26</text>
<text x="265.6" y="106.4">10</text>
<text x="266.1" y="103.9">9</text>
<text x="227.5" y="109">23</text>
<text x="265.6" y="109">11</text>
<text x="265.6" y="111.5">12</text>
<text x="227.5" y="114">25</text>
<text x="228" y="116.6">1</text>
<text x="228" y="119.1">2</text>
<text x="265.6" y="114">13</text>
<text x="265.6" y="116.6">15</text>
<text x="265.6" y="119.1">16</text>
<text x="228" y="121.7">3</text>
<text x="228" y="124.2">4</text>
<text x="265.6" y="121.7">17</text>
<text x="265.6" y="124.2">18</text>
<text x="227.5" y="129.3">24</text>
<text x="228" y="126.7">5</text>
<text x="265.6" y="126.7">19</text>
<text x="265.6" y="129.3">20</text>
<text x="265.6" y="131.8">21</text>
<text x="227.5" y="134.4">14</text>
<text x="265.6" y="134.4">22</text>
<text x="40.4" y="151.7" transform="rotate(-90 40.4 151.7)">6</text>
<text x="42.9" y="151.7" transform="rotate(-90 42.9 151.7)">7</text>
<text x="45.5" y="151.7" transform="rotate(-90 45.5 151.7)">8</text>
<text x="48" y="151.7" transform="rotate(-90 48 151.7)">9</text>
<text x="50.5" y="152.2" transform="rotate(-90 50.5 152.2)">10</text>
<text x="53.1" y="152.2" transform="rotate(-90 53.1 152.2)">11</text>
<text x="55.6" y="152.2" transform="rotate(-90 55.6 152.2)">12</text>
<text x="58.2" y="152.2" transform="rotate(-90 58.2 152.2)">13</text>
<text x="60.7" y="152.2" transform="rotate(-90 60.7 152.2)">15</text>
<text x="63.2" y="152.2" transform="rotate(-90 63.2 152.2)">16</text>
<text x="65.8" y="152.2" transform="rotate(-90 65.8 152.2)">17</text>
<text x="68.3" y="152.2" transform="rotate(-90 68.3 152.2)">18</text>
<text x="70.9" y="152.2" transform="rotate(-90 70.9 152.2)">19</text>
<text x="73.4" y="152.2" transform="rotate(-90 73.4 152.2)">20</text>
<text x="75.9" y="152.2" transform="rotate(-90 75.9 152.2)">21</text>
<text x="78.5" y="152.2" transform="rotate(-90 78.5 152.2)">22</text>
<text x="40.4" y="190.3" transform="rotate(-90 40.4 190.3)">28</text>
<text x="48" y="190.3" transform="rotate(-90 48 190.3)">26</text>
<text x="53.1" y="190.3" transform="rotate(-90 53.1 190.3)">23</text>
<text x="58.2" y="190.3" transform="rotate(-90 58.2 190.3)">25</text>
<text x="60.7" y="189.8" transform="rotate(-90 60.7 189.8)">1</text>
<text x="63.2" y="189.8" transform="rotate(-90 63.2 189.8)">2</text>
<text x="65.8" y="189.8" transform="rotate(-90 65.8 189.8)">3</text>
<text x="68.3" y="189.8" transform="rotate(-90 68.3 189.8)">4</text>
<text x="70.9" y="189.8" transform="rotate(-90 70.9 189.8)">5</text>
<text x="73.4" y="190.3" transform="rotate(-90 73.4 190.3)">24</text>
<text x="78.5" y="190.3" transform="rotate(-90 78.5 190.3)">14</text>
</g>
<g font-size="1.4" fill="#006464">
<text x="230.9" y="97.3">VDD</text>
<text x="259.9" y="97.3">PWM0</text>
<text x="259.9" y="99.8">PWM1</text>
<text x="230.9" y="102.3">SDA</text>
<text x="230.9" y="104.9">SCL</text>
<text x="259.9" y="102.3">PWM2</text>
<text x="259.9" y="104.9">PWM3</text>
<text x="259.9" y="107.4">PWM4</text>
<text x="230.9" y="110">#OE</text>
<text x="259.9" y="110">PWM5</text>
<text x="259.9" y="112.5">PWM6</text>
<text x="230.9" y="115">EXTCLK</text>
<text x="230.9" y="117.6">A0</text>
<text x="259.9" y="115">PWM7</text>
<text x="259.9" y="117.6">PWM8</text>
<text x="230.9" y="120.1">A1</text>
<text x="230.9" y="122.7">A2</text>
<text x="230.9" y="125.2">A3</text>
<text x="258.9" y="122.7">PWM10</text>
<text x="258.9" y="125.2">PWM11</text>
<text x="259.9" y="120.1">PWM9</text>
<text x="230.9" y="127.7">A4</text>
<text x="230.9" y="130.3">A5</text>
<text x="258.9" y="127.7">PWM12</text>
<text x="258.9" y="130.3">PWM13</text>
<text x="230.9" y="135.4">GND</text>
<text x="258.9" y="132.8">PWM14</text>
<text x="258.9" y="135.4">PWM15</text>
<text x="41.4" y="158" transform="rotate(-90 41.4 158)">PWM0</text>
<text x="43.9" y="158" transform="rotate(-90 43.9 158)">PWM1</text>
<text x="46.5" y="158" transform="rotate(-90 46.5 158)">PWM2</text>
<text x="49" y="158" transform="rotate(-90 49 158)">PWM3</text>
<text x="51.5" y="158" transform="rotate(-90 51.5 158)">PWM4</text>
<text x="54.1" y="158" transform="rotate(-90 54.1 158)">PWM5</text>
<text x="56.6" y="158" transform="rotate(-90 56.6 158)">PWM6</text>
<text x="59.2" y="158" transform="rotate(-90 59.2 158)">PWM7</text>
<text x="61.7" y="158" transform="rotate(-90 61.7 158)">PWM8</text>
<text x="64.2" y="158" transform="rotate(-90 64.2 158)">PWM9</text>
<text x="66.8" y="158.9" transform="rotate(-90 66.8 158.9)">PWM10</text>
<text x="69.3" y="158.9" transform="rotate(-90 69.3 158.9)">PWM11</text>
<text x="71.9" y="158.9" transform="rotate(-90 71.9 158.9)">PWM12</text>
<text x="74.4" y="158.9" transform="rotate(-90 74.4 158.9)">PWM13</text>
<text x="76.9" y="158.9" transform="rotate(-90 76.9 158.9)">PWM14</text>
<text x="79.5" y="158.9" transform="rotate(-90 79.5 158.9)">PWM15</text>
<text x="41.4" y="186.9" transform="rotate(-90 41.4 186.9)">VDD</text>
<text x="46.5" y="186.9" transform="rotate(-90 46.5 186.9)">SDA</text>
<text x="49" y="186.9" transform="rotate(-90 49 186.9)">SCL</text>
<text x="54.1" y="186.9" transform="rotate(-90 54.1 186.9)">#OE</text>
<text x="59.2" y="186.9" transform="rotate(-90 59.2 186.9)">EXTCLK</text>
<text x="61.7" y="186.9" transform="rotate(-90 61.7 186.9)">A0</text>
<text x="64.2" y="186.9" transform="rotate(-90 64.2 186.9)">A1</text>
<text x="66.8" y="186.9" transform="rotate(-90 66.8 186.9)">A2</text>
<text x="69.3" y="186.9" transform="rotate(-90 69.3 186.9)">A3</text>
<text x="71.9" y="186.9" transform="rotate(-90 71.9 186.9)">A4</text>
<text x="74.4" y="186.9" transform="rotate(-90 74.4 186.9)">A5</text>
<text x="79.5" y="186.9" transform="rotate(-90 79.5 186.9)">GND</text>
</g>
</svg>
